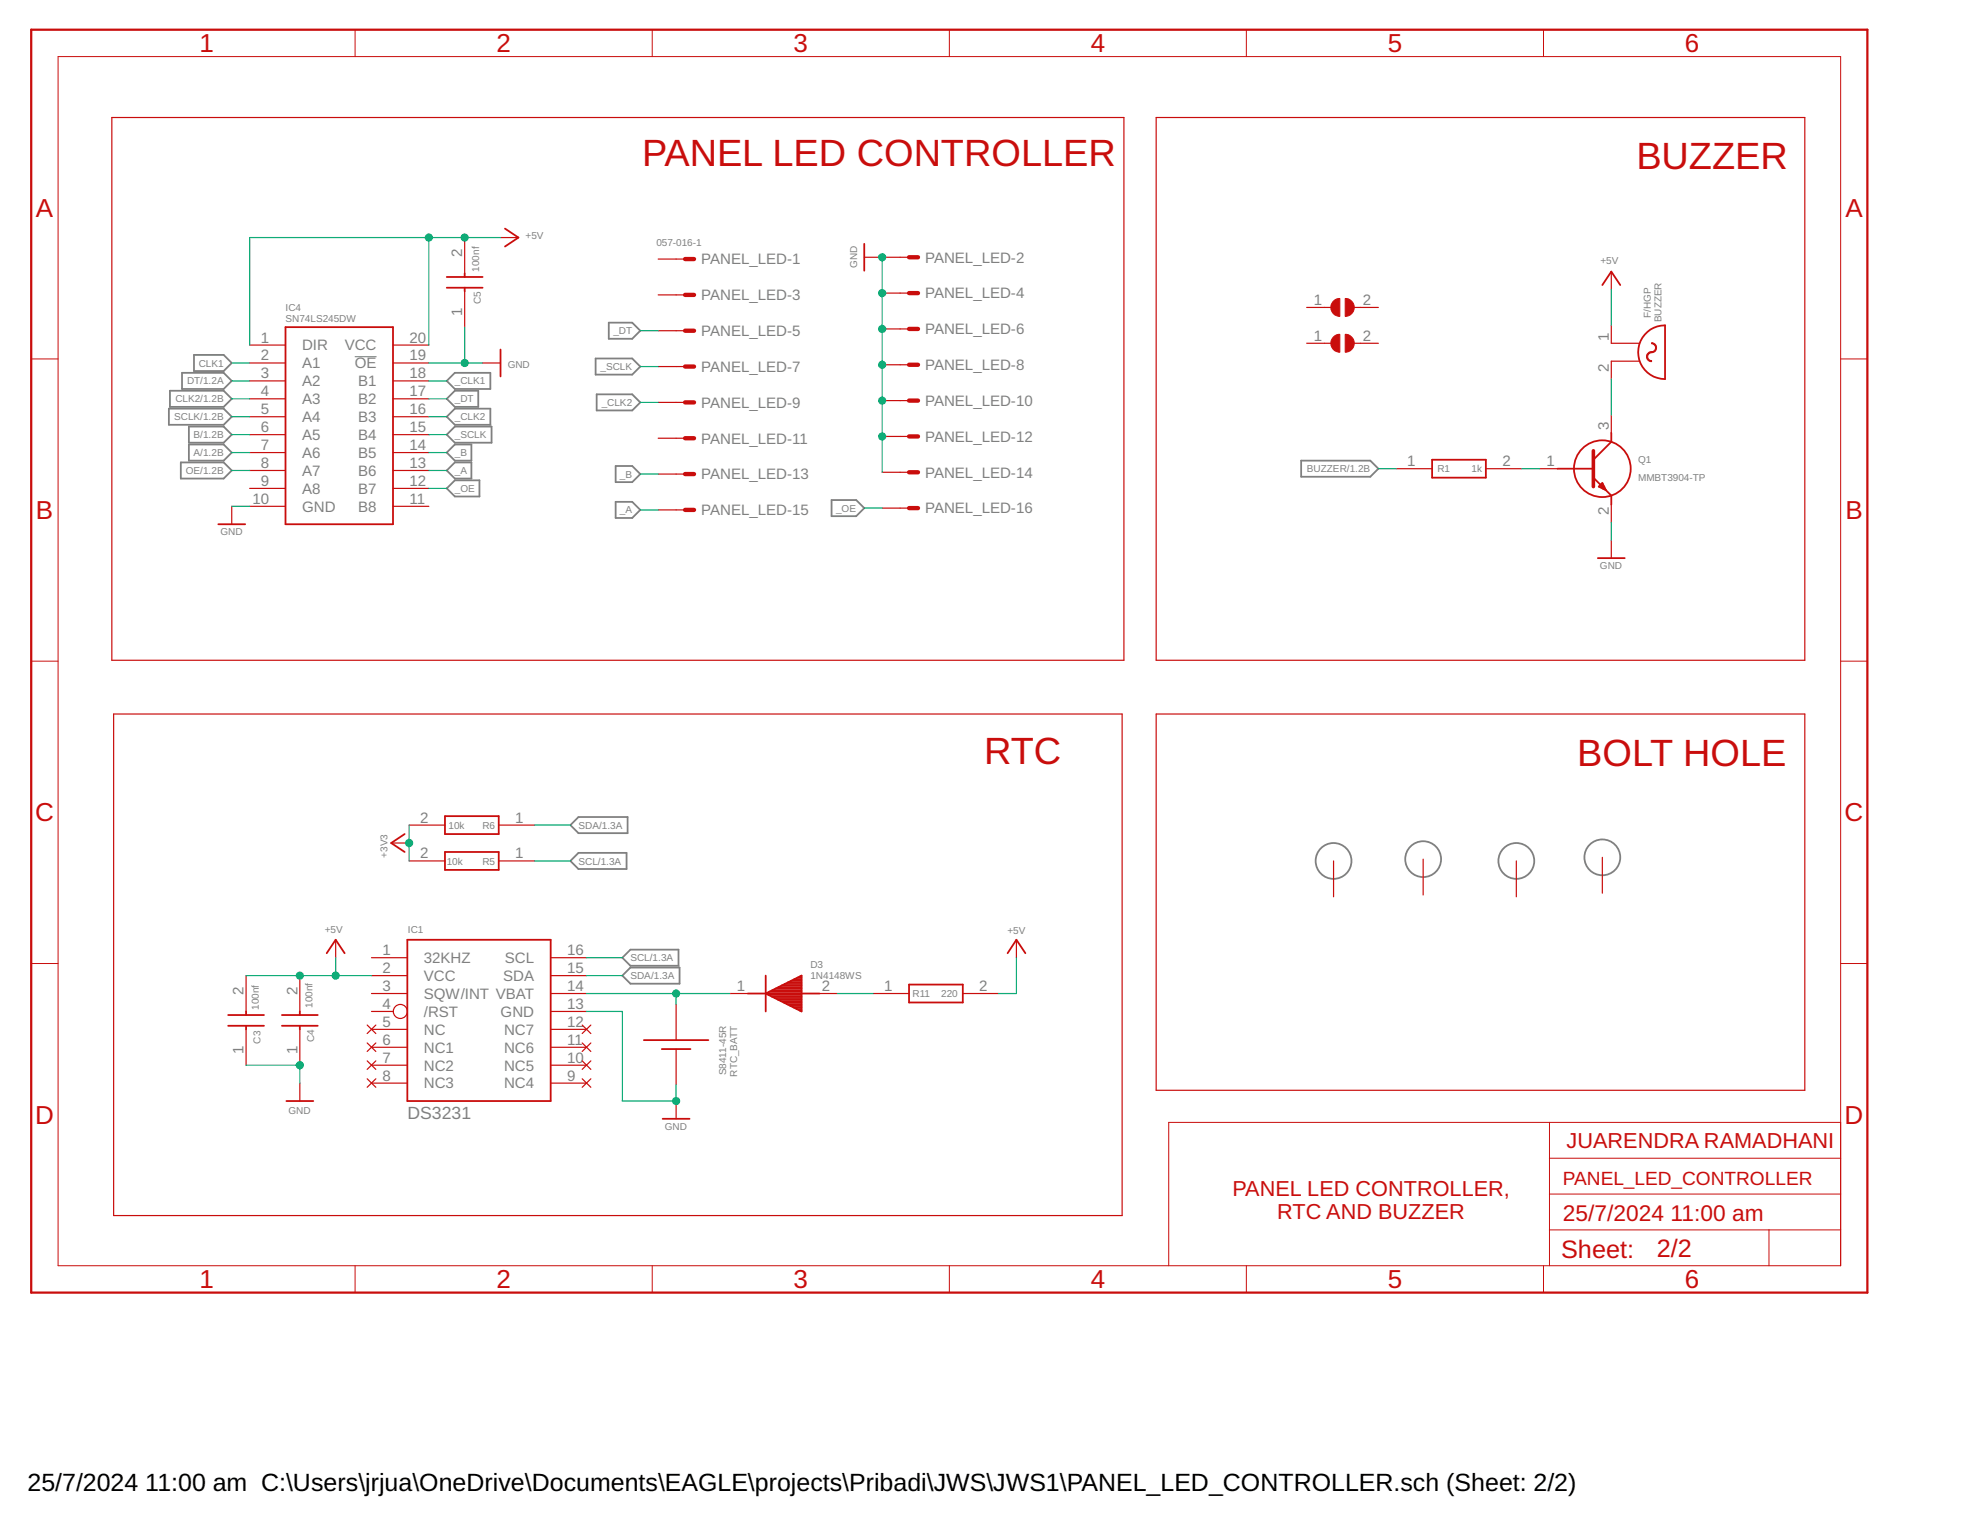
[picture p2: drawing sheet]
<svg xmlns="http://www.w3.org/2000/svg" width="279mm" height="216mm" viewBox="0 0 279 216" stroke-linecap="round" stroke-linejoin="round" font-family="sans-serif">
<g fill="none" stroke="#808080" stroke-width=".25">
<path d="M23.9 57.9h7.8l1.2 1.2-1.2 1.1h-7.8zM24.1 55.4h7.6l1.2 1.1-1.2 1.2h-7.6zM25.8 52.9h5.9l1.2 1.1-1.2 1.1h-5.9zM27.5 50.3h4.2l1.2 1.2-1.2 1.1h-4.2zM63.3 54l1.2-1.1h5v2.2h-5zM63.3 56.5l1.2-1.1h3.3v2.3h-3.3zM63.3 59.1l1.2-1.2h5v2.3h-5zM84.4 50.8h5.2l1.2 1.2-1.2 1.1h-5.2zM84.6 55.9h5l1.2 1.1-1.2 1.2h-5zM86.3 45.7h3.3l1.2 1.2-1.2 1.1h-3.3zM25.6 65.6h6.1l1.2 1.1-1.2 1.1h-6.1zM26.8 60.5h4.9l1.2 1.1-1.2 1.2h-4.9z"/>
<path d="M26.8 63h4.9l1.2 1.2-1.2 1.1h-4.9zM63.3 61.6l1.2-1.1h5.2v2.3h-5.2zM63.3 64.2l1.2-1.2h2.3v2.3h-2.3zM63.3 66.7l1.2-1.1h2.3v2.2h-2.3zM63.3 69.2l1.2-1.1h3.5v2.3h-3.5zM87.3 71.1h2.3l1.2 1.2-1.2 1.1h-2.3zM87.3 66.1h2.3l1.2 1.1-1.2 1.1h-2.3zM117.9 70.9h3.5l1.1 1.1-1.1 1.2h-3.5zM184.4 65.3h9.8l1.2 1.1-1.2 1.2h-9.8zM80.9 117l1.1-1.2h7v2.3h-7zM80.9 122l1.1-1.1h6.8v2.3h-6.8zM88.2 135.8l1.2-1.2h6.8v2.3h-6.8z"/>
<path d="M88.2 138.3l1.2-1.1h6.9v2.2h-6.9z"/>
<circle cx="189" cy="122" r="2.54"/>
<circle cx="201.7" cy="121.8" r="2.54"/>
<circle cx="214.9" cy="122" r="2.54"/>
<circle cx="227.1" cy="121.5" r="2.54"/>
</g>
<path d="M50.3 50.6h3.1" fill="none" stroke="#808080" stroke-width=".15"/>
<g fill="none" stroke="#c90d0c" stroke-width=".17">
<path d="M15.9 16.7h143.4v76.9h-143.4zM163.9 16.7h91.9v76.9h-91.9zM65.9 33.7v5.1M71 33.7h2.5M93.3 36.7h3.8M122.5 36.5h6.4M228.4 38.5v2.5M35.4 48.9h5.1M35.4 51.5h5.1M35.4 54h5.1M35.4 56.5h5.1M35.4 59.1h5.1"/>
<path d="M55.7 48.9h5.1M55.7 51.5h5.1M55.7 54h5.1M55.7 56.5h5.1M55.7 59.1h5.1M65.9 41.3v5.1M68.4 51.5h2.6M93.3 41.8h3.8M93.3 46.9h3.8M93.3 52h3.8M93.3 57h3.8M125.1 41.6h3.8"/>
<path d="M125.1 46.6h3.8M125.1 51.7h3.8M125.1 56.8h3.8M185.2 48.7h3.5M185.2 43.6h3.5M192 48.7h3.4M192 43.6h3.4M228.4 46.1v2.6h3.9M228.4 58.8v2.6M232.3 51.2h-3.9v2.5M32.9 71.8v2.5M35.4 61.6h5.1"/>
<path d="M35.4 64.2h5.1M35.4 66.7h5.1M35.4 69.2h5.1M35.4 71.8h5.1M55.7 61.6h5.1M55.7 64.2h5.1M55.7 66.7h5.1M55.7 69.2h5.1M55.7 71.8h5.1M93.3 62.1h3.8M93.3 67.2h3.8M93.3 72.3h3.8"/>
<path d="M125.1 61.9h3.8M125.1 67h3.8M125.1 72h3.8M197.9 66.4h5.1M210.6 66.4h5.1M218.2 66.4h2.6M228.4 71.5v2.6M228.4 76.6v2.5M16.1 101.2h143v71.1h-143zM55.5 119.5h2.5M58 117h5.1M70.7 117h5.1"/>
<path d="M163.9 101.2h91.9v53.4h-91.9zM34.9 138.3v5.1M42.5 138.3v5.1M47.6 133.2v2.6M52.7 135.8h5M52.7 138.3h5M58 122h5.1M70.7 122h5.1M78.1 135.8h5M78.1 138.3h5M144.1 133.2v2.6M189 122v5.1"/>
<path d="M201.7 121.8v5.1M214.9 122v5.1M227.1 121.5v5.1M34.9 145.9v5.1M42.5 145.9v5.1M42.5 153.5v2.6M52 145.3l1.3 1.2M52 147.8l1.3 1.3M52 150.4l1.3 1.2M52 152.9l1.3 1.2M52.7 143.4h3.1M52.7 140.8h5"/>
<path d="M52.7 145.9h5M52.7 148.5h5M52.7 151h5M52.7 153.5h5M53.3 145.3l-1.3 1.2M53.3 147.8l-1.3 1.3M53.3 150.4l-1.3 1.2M53.3 152.9l-1.3 1.2M78.1 143.4h5M78.1 140.8h5M78.1 145.9h5M78.1 148.5h5"/>
<path d="M78.1 151h5M78.1 153.5h5M82.5 152.9l1.3 1.2M82.5 150.4l1.3 1.2M82.5 147.8l1.3 1.3M82.5 145.3l1.3 1.2M83.8 152.9l-1.3 1.2M83.8 150.4l-1.3 1.2M83.8 147.8l-1.3 1.3M83.8 145.3l-1.3 1.2M95.8 142.4v5M95.8 148.7v5.1"/>
<path d="M95.8 156.1v2.5M103.5 140.8h2.5M116.2 140.8h2.5M123.8 140.8h5.1M136.5 140.8h5.1"/>
<circle cx="56.7" cy="143.4" r=".99"/>
</g>
<g fill="none" stroke="#c90d0c" stroke-width=".25">
<path d="M63.3 39.3h5.1M65.9 38.8v.5M71.6 32.4l1.9 1.3-1.9 1.2M122.5 34.6v3.8M40.5 46.4h15.2v27.9h-15.2zM63.3 40.8h5.1M65.9 40.8v.5M71 49.6v3.8M227.1 40.4l1.3-1.9 1.3 1.9M233.2 47.4a3.7 3.7 0 0 1 2.8-1.3v7.6a3.8 3.8 0 0 1-3.4-2.2 3.8 3.8 0 0 1 .6-4.1zM30.9 74.3h3.9M203 65.2h7.6v2.5h-7.6z"/>
<path d="M220.8 66.4h5.1M225.9 67.7l2.5 2.6v1.2M226.5 79.1h3.8M226.8 69h.6M226.8 68.8h.5M227 68.6h.2M227.1 68.5l.5 1-1-.5zM227.2 69.3h.3M228.4 61.4v1.2l-2.5 2.6M57.4 118.2l-1.9 1.3 1.9 1.3M63.1 115.7h7.6v2.5h-7.6zM46.3 135.1l1.3-1.9 1.3 1.9"/>
<path d="M57.7 133.2h20.4v22.9h-20.4zM63.1 120.8h7.6v2.5h-7.6zM108.5 138.3v5.1M110.4 139.9h3.2M110.8 139.7h2.8M111.3 139.5h2.3M111.7 139.3h1.9M112.1 139h1.5M112.6 138.8h1M113 138.6h.6M113.5 138.4h.1M128.9 139.6h7.6v2.5h-7.6z"/>
<path d="M142.8 135.1l1.3-1.9 1.3 1.9M32.3 145.4h5.1M32.3 143.9h5.1M34.9 143.4v.5M34.9 145.4v.5M40 145.4h5M40 143.9h5M40.6 156.1h3.8M42.5 143.4v.5M42.5 145.4v.5M91.3 147.4h9.1M93.8 148.7h4.1"/>
<path d="M93.9 158.6h3.8M106 140.8h2.5M108.5 140.8l5.1-2.5v5.1zM108.6 140.8h7.6M108.9 141h4.7M109 140.6h4.6M109.4 141.3h4.2M109.5 140.4h4.1M109.8 141.5h3.8M109.9 140.1h3.7M110.3 141.7h3.3M110.7 141.9h2.9"/>
<path d="M111.2 142.2h2.4M111.6 142.4h2M112 142.6h1.6M112.5 142.8h1.1M112.9 143h.7M113.4 143.3h.2"/>
<circle cx="227.1" cy="66.4" r="4"/>
</g>
<g fill="none" stroke="#c90d0c" stroke-width=".61">
<path d="M97.1 36.7h1.3M128.9 36.5h1.2M97.1 41.8h1.3M97.1 46.9h1.3M97.1 52h1.3M97.1 57h1.3M128.9 41.6h1.2M128.9 46.6h1.2M128.9 51.7h1.2M128.9 56.8h1.2M97.1 62.1h1.3M97.1 67.2h1.3"/>
<path d="M97.1 72.3h1.3M128.9 61.9h1.2M128.9 67h1.2M128.9 72h1.2"/>
</g>
<g fill="none" stroke="#c90d0c" stroke-width=".14">
<path d="M8.2 8h252.7v171.4h-252.7zM50.3 4.2v3.8M92.5 4.2v3.8M134.6 4.2v3.8M176.7 4.2v3.8M218.8 4.2v3.8M4.4 50.9h3.8M260.9 50.9h3.8M4.4 93.7h3.8M260.9 93.7h3.8M4.4 136.6h3.8M260.9 136.6h3.8"/>
<path d="M219.6 159.1v20.3M260.9 159.1h-95.2v20.3M50.3 179.4v3.8M92.5 179.4v3.8M134.6 179.4v3.8M176.7 179.4v3.8M218.8 179.4v3.8M219.6 174.3h41.3M219.6 169.3h41.3M219.6 164.2h41.3M250.8 174.3v5.1"/>
</g>
<path d="M4.4 4.2h260.3v179h-260.3z" fill="none" stroke="#c90d0c" stroke-width=".32"/>
<path d="M225.9 63.9v5.1" fill="none" stroke="#c90d0c" stroke-width=".51"/>
<g fill="#c90d0c" stroke="#c90d0c" stroke-width=".14">
<path d="M234.1 48.6a.71 .71 0 0 1 .7 .7 .71 .71 0 0 1-.7 .7v-.2a.56 .56 0 0 0 .6-.5 .56 .56 0 0 0-.6-.6z" fill-rule="evenodd"/>
<path d="M233.6 50.1l.4-.3h.1v.2a.56 .56 0 0 0-.5 .6 .56 .56 0 0 0 .5 .5v.2a.7 .7 0 0 1-.7-.5 .7 .7 0 0 1 .2-.7z" fill-rule="evenodd"/>
<path d="M190.7 42.3a1.27 1.27 0 0 1 1.3 1.3 1.27 1.27 0 0 1-1.3 1.3z" fill-rule="evenodd"/>
<path d="M189 42.7a1.14 1.14 0 0 1 .9-.4v2.6a1.27 1.27 0 0 1-1.1-.8 1.27 1.27 0 0 1 .2-1.4z" fill-rule="evenodd"/>
<path d="M190.7 47.4a1.27 1.27 0 0 1 1.3 1.3 1.27 1.27 0 0 1-1.3 1.2z" fill-rule="evenodd"/>
<path d="M189 47.8a1.14 1.14 0 0 1 .9-.4v2.5a1.27 1.27 0 0 1-1.1-.7 1.27 1.27 0 0 1 .2-1.4z" fill-rule="evenodd"/>
</g>
<g fill="none" stroke="#0dab76" stroke-width=".17">
<path d="M60.8 33.7v15.2M71 33.7h-35.6v15.2M125.1 36.5v30.5M32.9 51.5h2.5M32.9 54h2.5M32.9 56.5h2.5M32.9 59.1h2.5M60.8 51.5h7.6M60.8 54h2.5M60.8 56.5h2.5M60.8 59.1h2.5M65.9 46.4v5.1"/>
<path d="M90.8 52h2.5M90.8 46.9h2.5M90.8 57h2.5M228.4 41v5.1M228.4 53.7v5.1M32.9 71.8h2.5M32.9 61.6h2.5M32.9 64.2h2.5M32.9 66.7h2.5M60.8 61.6h2.5M60.8 64.2h2.5M60.8 66.7h2.5"/>
<path d="M60.8 69.2h2.5M90.8 72.3h2.5M90.8 67.2h2.5M122.5 72h2.6M195.4 66.4h2.5M215.7 66.4h2.5M228.4 74.1v2.5M58 117v5M75.8 117h5.1M34.9 138.3h17.8M47.6 135.8v2.5M75.8 122h5.1"/>
<path d="M83.1 138.3h5.1M83.1 135.8h5.1M144.1 135.8v5h-2.5M34.9 151h7.6v2.5M83.1 140.8h20.4M83.1 143.4h5.1v12.7h7.6v-2.3M95.8 140.8v1.6M118.7 140.8h5.1"/>
</g>
<g fill="#0dab76" stroke="#0dab76" stroke-width=".14">
<circle cx="60.8" cy="33.7" r=".51"/>
<circle cx="65.9" cy="33.7" r=".51"/>
<circle cx="42.5" cy="138.3" r=".51"/>
<circle cx="47.6" cy="138.3" r=".51"/>
<circle cx="125.1" cy="41.6" r=".51"/>
<circle cx="125.1" cy="46.6" r=".51"/>
<circle cx="125.1" cy="51.7" r=".51"/>
<circle cx="125.1" cy="56.8" r=".51"/>
<circle cx="125.1" cy="61.9" r=".51"/>
<circle cx="125.1" cy="36.5" r=".51"/>
<circle cx="65.9" cy="51.5" r=".51"/>
<circle cx="95.8" cy="156.1" r=".51"/>
<circle cx="42.5" cy="151" r=".51"/>
<circle cx="95.8" cy="140.8" r=".51"/>
<circle cx="58" cy="119.5" r=".51"/>
</g>
<g font-size="5.4" fill="#c90d0c">
<text x="91" y="23.5">PANEL LED CONTROLLER</text>
<text x="232" y="24">BUZZER</text>
<text x="139.5" y="108.3">RTC</text>
<text x="223.6" y="108.6">BOLT HOLE</text>
</g>
<g font-size="3.7" fill="#c90d0c">
<text x="28.3" y="7.4">1</text>
<text x="70.4" y="7.4">2</text>
<text x="112.5" y="7.4">3</text>
<text x="154.6" y="7.4">4</text>
<text x="196.7" y="7.4">5</text>
<text x="238.8" y="7.4">6</text>
<text x="5.1" y="30.7">A</text>
<text x="261.6" y="30.7">A</text>
<text x="5.1" y="73.6">B</text>
<text x="261.6" y="73.6">B</text>
<text x="5" y="116.4">C</text>
<text x="261.5" y="116.4">C</text>
<text x="5" y="159.3">D</text>
<text x="261.5" y="159.3">D</text>
<text x="28.3" y="182.6">1</text>
<text x="70.4" y="182.6">2</text>
<text x="112.5" y="182.6">3</text>
<text x="154.6" y="182.6">4</text>
<text x="196.7" y="182.6">5</text>
<text x="238.8" y="182.6">6</text>
</g>
<g font-size="3.6" fill="#c90d0c">
<text x="221.3" y="178.3">Sheet:</text>
<text x="234.9" y="178.2">2/2</text>
</g>
<g font-size="3.5">
<text x="3.9" y="211.4">25/7/2024</text>
<text x="20.6" y="211.4">11:00 am C:\Users\jrjua\OneDrive\Documents\EAGLE\projects\Pribadi\JWS\JWS1\PANEL_LED_CONTROLLER.sch (Sheet: 2/2)</text>
</g>
<g font-size="3.2" fill="#c90d0c">
<text x="221.5" y="173.1">25/7/2024</text>
<text x="236.8" y="173.1">11:00 am</text>
</g>
<g font-size="3.1" fill="#c90d0c">
<text x="222.1" y="162.7">JUARENDRA RAMADHANI</text>
<text x="174.7" y="169.5">PANEL LED CONTROLLER,</text>
<text x="181.1" y="172.8">RTC AND BUZZER</text>
</g>
<text font-size="2.7" fill="#c90d0c" x="221.5" y="168">PANEL_LED_CONTROLLER</text>
<text font-size="2.5" fill="#808080" x="57.7" y="158.6">DS3231</text>
<g font-size="2.1" fill="#808080">
<text x="65.5" y="36.4" transform="rotate(-90 65.5 36.4)">2</text>
<text x="99.4" y="37.5">PANEL_LED-1</text>
<text x="131.1" y="37.2">PANEL_LED-2</text>
<text x="65.5" y="44.8" transform="rotate(-90 65.5 44.8)">1</text>
<text x="99.4" y="42.6">PANEL_LED-3</text>
<text x="99.4" y="47.6">PANEL_LED-5</text>
<text x="131.1" y="42.3">PANEL_LED-4</text>
<text x="131.1" y="47.4">PANEL_LED-6</text>
<text x="186.2" y="43.2">1</text>
<text x="193.2" y="43.2">2</text>
<text x="37" y="48.6">1</text>
<text x="37" y="51.1">2</text>
<text x="37" y="53.6">3</text>
<text x="42.8" y="49.7">DIR</text>
<text x="42.8" y="52.2">A1</text>
<text x="48.9" y="49.7">VCC</text>
<text x="50.3" y="52.2">OE</text>
<text x="58.1" y="48.6">20</text>
<text x="58.1" y="51.1">19</text>
<text x="58.1" y="53.6">18</text>
<text x="99.4" y="52.7">PANEL_LED-7</text>
<text x="131.1" y="52.5">PANEL_LED-8</text>
<text x="186.2" y="48.3">1</text>
<text x="193.2" y="48.3">2</text>
<text x="228" y="52.7" transform="rotate(-90 228 52.7)">2</text>
<text x="228" y="48.3" transform="rotate(-90 228 48.3)">1</text>
<text x="37" y="56.2">4</text>
<text x="37" y="58.7">5</text>
<text x="42.8" y="54.8">A2</text>
<text x="42.8" y="57.3">A3</text>
<text x="42.8" y="59.8">A4</text>
<text x="50.8" y="54.8">B1</text>
<text x="50.8" y="57.3">B2</text>
<text x="50.8" y="59.8">B3</text>
<text x="58.1" y="56.2">17</text>
<text x="58.1" y="58.7">16</text>
<text x="99.4" y="57.8">PANEL_LED-9</text>
<text x="131.1" y="57.5">PANEL_LED-10</text>
<text x="37" y="61.3">6</text>
<text x="37" y="63.8">7</text>
<text x="42.8" y="62.4">A5</text>
<text x="42.8" y="64.9">A6</text>
<text x="50.8" y="62.4">B4</text>
<text x="50.8" y="64.9">B5</text>
<text x="58.1" y="61.3">15</text>
<text x="58.1" y="63.8">14</text>
<text x="99.4" y="62.9">PANEL_LED-11</text>
<text x="131.1" y="62.6">PANEL_LED-12</text>
<text x="228" y="61" transform="rotate(-90 228 61)">3</text>
<text x="35.8" y="71.4">10</text>
<text x="37" y="66.3">8</text>
<text x="37" y="68.9">9</text>
<text x="42.8" y="67.4">A7</text>
<text x="42.8" y="70">A8</text>
<text x="50.8" y="67.5">B6</text>
<text x="50.8" y="70">B7</text>
<text x="58.1" y="66.3">13</text>
<text x="58.1" y="68.9">12</text>
<text x="58.1" y="71.4">11</text>
<text x="99.4" y="68">PANEL_LED-13</text>
<text x="131.1" y="67.7">PANEL_LED-14</text>
<text x="199.5" y="66.1">1</text>
<text x="213" y="66.1">2</text>
<text x="219.2" y="66.1">1</text>
<text x="42.8" y="72.5">GND</text>
<text x="50.8" y="72.5">B8</text>
<text x="99.4" y="73">PANEL_LED-15</text>
<text x="131.1" y="72.8">PANEL_LED-16</text>
<text x="228" y="73.1" transform="rotate(-90 228 73.1)">2</text>
<text x="59.6" y="116.6">2</text>
<text x="73" y="116.6">1</text>
<text x="59.6" y="121.7">2</text>
<text x="73" y="121.7">1</text>
<text x="54.2" y="135.4">1</text>
<text x="54.2" y="137.9">2</text>
<text x="60.1" y="136.5">32KHZ</text>
<text x="71.6" y="136.5">SCL</text>
<text x="80.4" y="135.4">16</text>
<text x="80.4" y="137.9">15</text>
<text x="34.5" y="141" transform="rotate(-90 34.5 141)">2</text>
<text x="42.2" y="141" transform="rotate(-90 42.2 141)">2</text>
<text x="54.2" y="143">4</text>
<text x="54.2" y="140.5">3</text>
<text x="60.1" y="141.6">SQW/INT VBAT</text>
<text x="60.1" y="139.1">VCC</text>
<text x="71.3" y="139.1">SDA</text>
<text x="80.4" y="140.5">14</text>
<text x="80.4" y="143">13</text>
<text x="104.5" y="140.5">1</text>
<text x="116.5" y="140.5">2</text>
<text x="125.3" y="140.5">1</text>
<text x="138.8" y="140.5">2</text>
<text x="34.5" y="149.4" transform="rotate(-90 34.5 149.4)">1</text>
<text x="42.2" y="149.4" transform="rotate(-90 42.2 149.4)">1</text>
<text x="54.2" y="145.6">5</text>
<text x="54.2" y="148.1">6</text>
<text x="60.1" y="144.1">/RST</text>
<text x="60.1" y="146.7">NC</text>
<text x="60.1" y="149.2">NC1</text>
<text x="71" y="144.1">GND</text>
<text x="71.5" y="149.2">NC6</text>
<text x="71.5" y="146.7">NC7</text>
<text x="80.4" y="148.1">11</text>
<text x="80.4" y="145.6">12</text>
<text x="54.2" y="150.6">7</text>
<text x="54.2" y="153.2">8</text>
<text x="60.1" y="151.8">NC2</text>
<text x="60.1" y="154.3">NC3</text>
<text x="71.5" y="154.3">NC4</text>
<text x="71.5" y="151.8">NC5</text>
<text x="80.4" y="153.2">9</text>
<text x="80.4" y="150.6">10</text>
</g>
<g font-size="1.4" fill="#808080">
<text x="74.5" y="33.9">+5V</text>
<text x="93" y="34.8">057-016-1</text>
<text x="67.9" y="38.5" transform="rotate(-90 67.9 38.5)">100nf</text>
<text x="121.5" y="38" transform="rotate(-90 121.5 38)">GND</text>
<text x="226.9" y="37.5">+5V</text>
<text x="40.5" y="45.6">SN74LS245DW</text>
<text x="40.5" y="44.1">IC4</text>
<text x="68.2" y="43.1" transform="rotate(-90 68.2 43.1)">C5</text>
<text x="87" y="47.4">_DT</text>
<text x="234" y="45.1" transform="rotate(-90 234 45.1)">F/HGP</text>
<text x="235.5" y="45.7" transform="rotate(-90 235.5 45.7)">BUZZER</text>
<text x="28.2" y="52">CLK1</text>
<text x="72" y="52.2">GND</text>
<text x="85.1" y="52.5">_SCLK</text>
<text x="24.7" y="59.6">SCLK/1.2B</text>
<text x="24.9" y="57">CLK2/1.2B</text>
<text x="26.5" y="54.5">DT/1.2A</text>
<text x="64.5" y="57">_DT</text>
<text x="64.5" y="54.5">_CLK1</text>
<text x="64.5" y="59.6">_CLK2</text>
<text x="85.3" y="57.5">_CLK2</text>
<text x="27.4" y="62.1">B/1.2B</text>
<text x="27.4" y="64.7">A/1.2B</text>
<text x="64.5" y="64.7">_B</text>
<text x="64.5" y="62.1">_SCLK</text>
<text x="232.2" y="65.7">Q1</text>
<text x="26.3" y="67.2">OE/1.2B</text>
<text x="64.5" y="69.7">_OE</text>
<text x="64.5" y="67.2">_A</text>
<text x="87.9" y="67.7">_B</text>
<text x="185.3" y="66.9">BUZZER/1.2B</text>
<text x="203.8" y="66.9">R1</text>
<text x="208.6" y="66.9">1k</text>
<text x="232.2" y="68.2">MMBT3904-TP</text>
<text x="31.3" y="75.8">GND</text>
<text x="87.9" y="72.8">_A</text>
<text x="118.5" y="72.5">_OE</text>
<text x="226.8" y="80.7">GND</text>
<text x="63.6" y="117.5">10k</text>
<text x="68.4" y="117.5">R6</text>
<text x="82" y="117.5">SDA/1.3A</text>
<text x="55" y="121.6" transform="rotate(-90 55 121.6)">+3V3</text>
<text x="63.3" y="122.6">10k</text>
<text x="68.4" y="122.6">R5</text>
<text x="82" y="122.6">SCL/1.3A</text>
<text x="46" y="132.2">+5V</text>
<text x="57.8" y="132.2">IC1</text>
<text x="89.4" y="136.3">SCL/1.3A</text>
<text x="114.9" y="137.3">D3</text>
<text x="142.8" y="132.5">+5V</text>
<text x="36.7" y="143.1" transform="rotate(-90 36.7 143.1)">100nf</text>
<text x="44.3" y="142.9" transform="rotate(-90 44.3 142.9)">100nf</text>
<text x="89.4" y="138.8">SDA/1.3A</text>
<text x="114.9" y="138.8">1N4148WS</text>
<text x="129.4" y="141.3">R11</text>
<text x="133.4" y="141.3">220</text>
<text x="36.9" y="147.9" transform="rotate(-90 36.9 147.9)">C3</text>
<text x="44.5" y="147.7" transform="rotate(-90 44.5 147.7)">C4</text>
<text x="103" y="152.4" transform="rotate(-90 103 152.4)">S8411-45R</text>
<text x="104.5" y="152.6" transform="rotate(-90 104.5 152.6)">RTC_BATT</text>
<text x="40.9" y="157.9">GND</text>
<text x="94.2" y="160.1">GND</text>
</g>
</svg>
